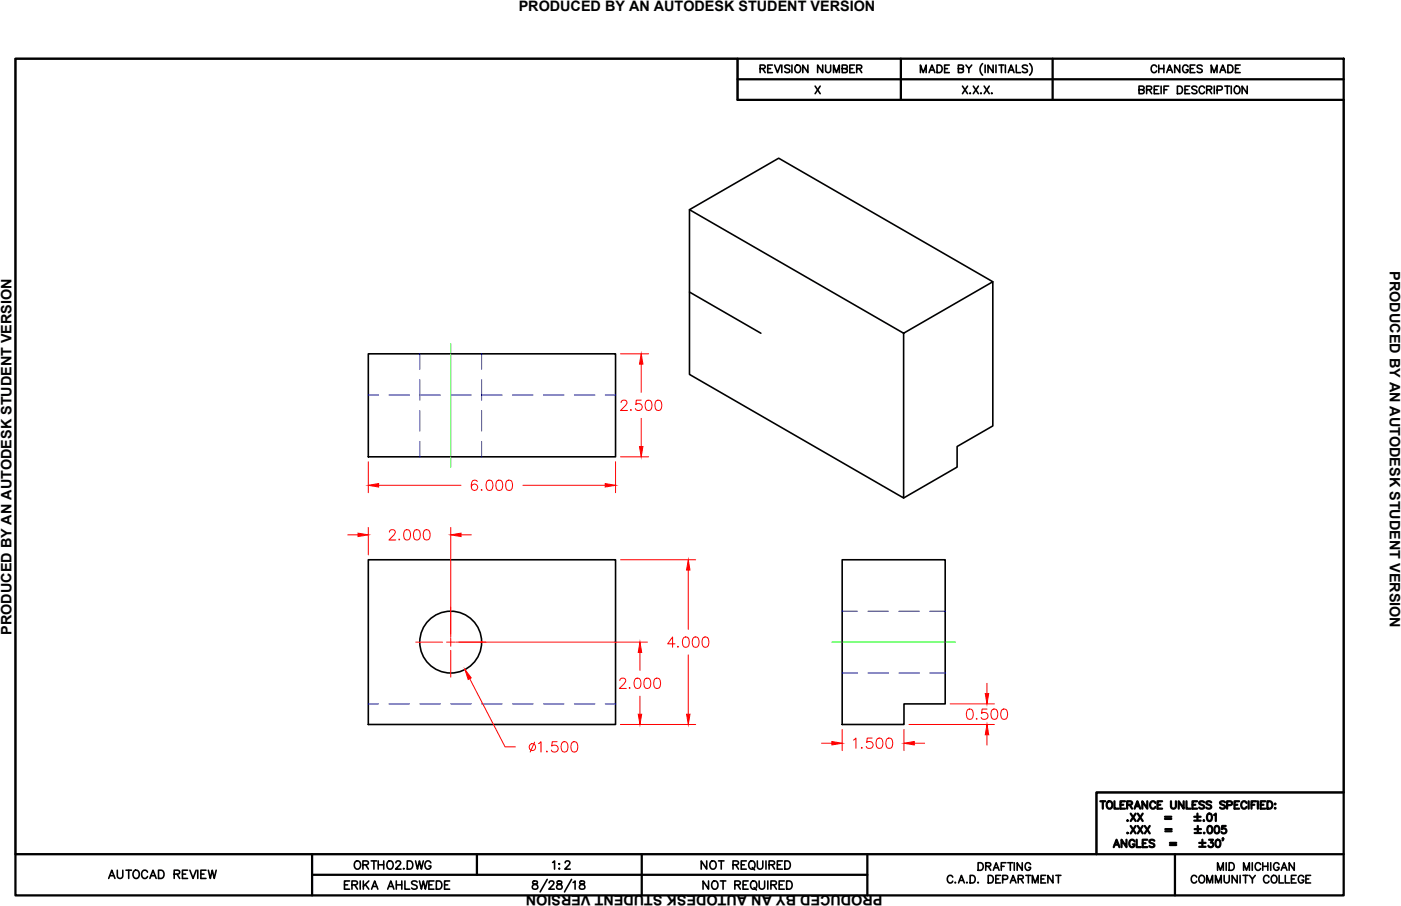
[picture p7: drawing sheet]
<svg xmlns="http://www.w3.org/2000/svg" width="432mm" height="279mm" viewBox="0 0 432 279" stroke-linecap="round" stroke-linejoin="round" font-family="sans-serif">
<!-- layer: OBJECT LINES -->
<g fill="none" stroke="#000" stroke-width=".5">
<path d="M4.8 18.1h222.5v12.7h186.8v213.6h-76.2v19h-333.1zM302.8 19.6a2.4 2.4 0 0 0 0 3.6M317.3 19.6a2.4 2.4 0 0 1 0 3.6M251.2 26.6l1.6 2.3M252.8 26.6l-1.6 2.3M283.7 22.4v-2.3l.9 2.3 .9-2.3v2.3M286.3 22.4l.9-2.3 .9 2.3M286.7 21.6h1.1M288.8 20.1h.8a1.25 1.25 0 0 1 .8 1.1 1.25 1.25 0 0 1-.8 1.2h-.8zM291.1 21.2h.9M292.6 20.1h-1.5v2.3h1.5M295.4 21.2l1.3-.1 .2-.4-.1-.4-1.4-.2v2.3h1a.61 .61 0 0 0 .6-.6 .61 .61 0 0 0-.6-.6"/>
<path d="M296.6 26.6l1.6 2.3M297.7 20.1l.9 1.1 .9-1.1M298.2 26.6l-1.6 2.3M298.6 21.2v1.2M299 28.7l-.1 .1h.2M300 26.6l1.6 2.3M301.6 26.6l-1.6 2.3M302.3 28.7l-.1 .1h.2M303.3 26.6l1.6 2.3M303.6 20.1v2.3M304.9 26.6l-1.6 2.3M305.7 28.7l-.1 .1h.2"/>
<path d="M306.1 20.1v2.3l-1.6-2.3v2.3M307 20.1v2.3M307.9 20.1h1.5M308.6 20.1v2.3M309.9 20.1v2.3M310.8 22.4l.8-2.3 .9 2.3M311.1 21.6h1.1M313.2 20.1v2.3h1.3M316.7 20.4a.88 .88 0 0 0-.9-.4 .88 .88 0 0 0-.7 .6l.2 .3 1.1 .5a.54 .54 0 0 1 0 .9 1.05 1.05 0 0 1-1.3-.2M212.5 64.7l27.5-15.9 66 38.1-27.5 15.9zM212.5 64.7v50.8l66 38.1v-50.8M212.5 90.1l22 12.7"/>
<path d="M306 86.9v44.4l-11 6.4v6.3l-16.5 9.6M113.5 109.1h76.2v31.8h-76.2zM113.5 172.6h76.2v50.8h-76.2zM259.6 172.6h31.7v44.5h-12.7v6.3h-19zM164.3 271.8a.51 .51 0 0 0 .2 .8 .91 .91 0 0 1 1.1 .4 .91 .91 0 0 1-.1 1.1l-.8 .1a.73 .73 0 0 1-.7-.8 .73 .73 0 0 1 .8-.6l.5-.2a.52 .52 0 0 0 .2-.8zM168.7 271.2l-2.2 3.9M169.3 272.3l.4-.6 .8 .1 .2 .4-.4 .8-1.2 1.2h1.7M171.8 271.8a.52 .52 0 0 0 .2 .8 .91 .91 0 0 1 1.1 .4 .91 .91 0 0 1-.1 1.1l-.8 .1a.73 .73 0 0 1-.7-.8 .73 .73 0 0 1 .8-.6l.5-.2a.52 .52 0 0 0 .2-.8zM176.2 271.2l-2.2 3.9M176.6 272.2l.6-.5v2.5M178.8 271.8a.52 .52 0 0 0 .3 .8 .91 .91 0 0 1 1 .4 .91 .91 0 0 1-.1 1.1l-.8 .1a.73 .73 0 0 1-.7-.8 .73 .73 0 0 1 .8-.6l.5-.2a.51 .51 0 0 0 .2-.8z"/>
<circle cx="138.9" cy="198" r="9.5"/>
</g>
<!-- layer: HIDDEN -->
<g fill="none" stroke="#00f" stroke-width=".31">
<path d="M129.4 109.1v4.8M129.4 117.1v6.3M148.4 109.1v4.8M148.4 117.1v6.3M113.5 121.8h3.2M119.9 121.8h6.3M129.4 121.8h6.3M129.4 126.6v6.3M129.4 136.1v4.8M138.9 121.8h6.4M148.4 121.8h6.4M148.4 126.6v6.3"/>
<path d="M148.4 136.1v4.8M158 121.8h6.3M167.5 121.8h6.3M177 121.8h6.4M186.5 121.8h3.2M259.6 188.5h4.7M267.5 188.5h6.4M277 188.5h6.4M286.6 188.5h4.7M113.5 217.1h3.2M119.9 217.1h6.3M129.4 217.1h6.3"/>
<path d="M138.9 217.1h6.4M148.4 217.1h6.4M158 217.1h6.3M167.5 217.1h6.3M177 217.1h6.4M186.5 217.1h3.2M259.6 207.5h4.7M267.5 207.5h6.4M277 207.5h6.4M286.6 207.5h4.7"/>
</g>
<!-- layer: CENTERLINE -->
<path d="M138.9 105.9v38.1M256.4 198h38.1" fill="none" stroke="#0f0" stroke-width=".31"/>
<!-- layer: DIMENSIONS -->
<g fill="none" stroke="#f00" stroke-width=".31">
<path d="M191.2 109.1h8.7M197.6 112.3v8.7M191.4 124.2l.2-.5 .4-.3 .9 .2a.71 .71 0 0 1 .2 1l-1.8 2h2.1M194.4 126.3v.3l.2-.2M197.6 123.4h-1.5l-.1 1.4a1.12 1.12 0 0 1 1.7-.1 1.12 1.12 0 0 1-.2 1.7 1.12 1.12 0 0 1-1.7-.4M197.6 129v8.7M199.3 123.6a1.04 1.04 0 0 1 1.5 .4 2.62 2.62 0 0 1-.3 2.4 1.01 1.01 0 0 1-1.5-.4 2.58 2.58 0 0 1 .3-2.4zM202.3 123.6a1.04 1.04 0 0 1 1.5 .4 2.62 2.62 0 0 1-.3 2.4 1.02 1.02 0 0 1-1.5-.4 2.62 2.62 0 0 1 .3-2.4zM113.5 142.4v9.5M116.7 149.7h25.4M147.1 148.5a.93 .93 0 0 0-1.4-.3 1.9 1.9 0 0 0 .5 3 .98 .98 0 0 0 1-.9 .98 .98 0 0 0-.9-1 .98 .98 0 0 0-1 .9M148.4 150.9l-.1 .2h.3"/>
<path d="M150.3 148.2a1.04 1.04 0 0 1 1.5 .5 2.6 2.6 0 0 1-.3 2.4 1.04 1.04 0 0 1-1.5-.5 2.67 2.67 0 0 1 .3-2.4zM153.3 148.2a1.04 1.04 0 0 1 1.5 .5 2.65 2.65 0 0 1-.3 2.4 1.03 1.03 0 0 1-1.5-.5 2.59 2.59 0 0 1 .3-2.4zM156.3 148.2a1.04 1.04 0 0 1 1.5 .5 2.65 2.65 0 0 1-.3 2.4 1.04 1.04 0 0 1-1.5-.5 2.64 2.64 0 0 1 .3-2.4zM161.2 149.7h25.3M189.7 142.4v9.5M191.2 140.9h8.7M107.2 164.9h3.1M113.5 162.7v8.4M120 164.1l.2-.4 .4-.3 .9 .1a.71 .71 0 0 1 .2 1.1l-1.8 1.9h2.1M123 166.2v.3l.2-.1M124.9 163.5a1.04 1.04 0 0 1 1.5 .5 2.58 2.58 0 0 1-.3 2.4 1.02 1.02 0 0 1-1.5-.5 2.67 2.67 0 0 1 .3-2.4zM127.9 163.5a1.04 1.04 0 0 1 1.5 .5 2.62 2.62 0 0 1-.3 2.4 1.01 1.01 0 0 1-1.5-.5 2.59 2.59 0 0 1 .3-2.4z"/>
<path d="M130.9 163.5a1.04 1.04 0 0 1 1.5 .5 2.62 2.62 0 0 1-.3 2.4 1.03 1.03 0 0 1-1.5-.5 2.64 2.64 0 0 1 .3-2.4zM138.9 162.7v33.8M142.1 164.9h3.2M191.2 172.6h23.2M212.1 175.8v18.3M128.1 198h8.3M137.6 198h2.6M138.9 196.8v2.5M140.4 198h59.1M208.1 198.6h-2.3l1.5-2.2v3.2M209 199.3v.3l.1-.1M210.8 196.6a1.04 1.04 0 0 1 1.5 .4 2.62 2.62 0 0 1-.3 2.5 1.03 1.03 0 0 1-1.5-.5 2.64 2.64 0 0 1 .3-2.4z"/>
<path d="M213.8 196.6a1.04 1.04 0 0 1 1.5 .4 2.58 2.58 0 0 1-.3 2.5 1.02 1.02 0 0 1-1.5-.5 2.67 2.67 0 0 1 .3-2.4zM216.8 196.6a1.04 1.04 0 0 1 1.5 .4 2.62 2.62 0 0 1-.3 2.5 1.01 1.01 0 0 1-1.5-.5 2.59 2.59 0 0 1 .3-2.4zM138.9 200.6v8.2M144.8 209.3l10.9 21h3.1M191 209.9l.2-.5 .4-.3 1 .2a.73 .73 0 0 1 .1 1l-1.8 2h2.1M194.1 212l-.2 .2 .2 .1 .1-.1M195.9 209.3a1.04 1.04 0 0 1 1.5 .4 2.62 2.62 0 0 1-.3 2.5 1.01 1.01 0 0 1-1.5-.5 2.59 2.59 0 0 1 .3-2.4zM197.2 201.2v5.5M197.2 214.7v5.5M198.9 209.3a1.04 1.04 0 0 1 1.5 .4 2.62 2.62 0 0 1-.3 2.5 1.03 1.03 0 0 1-1.5-.5 2.64 2.64 0 0 1 .3-2.4zM201.9 209.3a1.03 1.03 0 0 1 1.5 .4 2.58 2.58 0 0 1-.3 2.5 1.02 1.02 0 0 1-1.5-.5 2.64 2.64 0 0 1 .3-2.4zM212.1 202v18.2"/>
<path d="M292.8 217.1h13.7M298.3 218.8a1.04 1.04 0 0 1 1.5 .5 2.66 2.66 0 0 1-.3 2.4 1.02 1.02 0 0 1-1.5-.5 2.59 2.59 0 0 1 .3-2.4zM304.2 218.7h-1.5l-.2 1.3a1.12 1.12 0 0 1 1.7 0 1.12 1.12 0 0 1-.2 1.7 1.12 1.12 0 0 1-1.6-.5M304.2 210.7v3.2M305.9 218.8a1.03 1.03 0 0 1 1.5 .5 2.58 2.58 0 0 1-.3 2.4 1.02 1.02 0 0 1-1.5-.5 2.64 2.64 0 0 1 .3-2.4zM308.9 218.8a1.04 1.04 0 0 1 1.5 .5 2.66 2.66 0 0 1-.3 2.4 1.02 1.02 0 0 1-1.5-.5 2.59 2.59 0 0 1 .3-2.4zM164.8 228.9l-1.4 3M166 229.3l.7-.6v3.2M168.6 231.6l-.2 .2h.3M171.7 228.7h-1.5l-.1 1.4a1.12 1.12 0 0 1 1.7 0 1.12 1.12 0 0 1-.2 1.6 1.12 1.12 0 0 1-1.7-.4M173.4 228.9a1.04 1.04 0 0 1 1.5 .4 2.65 2.65 0 0 1-.3 2.5 1.03 1.03 0 0 1-1.5-.5 2.59 2.59 0 0 1 .3-2.4zM176.4 228.9a1.04 1.04 0 0 1 1.5 .4 2.65 2.65 0 0 1-.3 2.5 1.04 1.04 0 0 1-1.5-.5 2.64 2.64 0 0 1 .3-2.4z"/>
<path d="M191.2 223.4h23.2M253.2 229.2h3.2M259.6 224.9v6.6M263 228.2l.8-.6v3.2M265.6 230.5l-.1 .1h.3M268.8 227.6h-1.5l-.2 1.4a1.12 1.12 0 0 1 1.7-.1 1.12 1.12 0 0 1-.2 1.7 1.12 1.12 0 0 1-1.6-.4M270.5 227.8a1.02 1.02 0 0 1 1.5 .4 2.62 2.62 0 0 1-.3 2.4 1.04 1.04 0 0 1-1.5-.4 2.62 2.62 0 0 1 .3-2.4zM273.5 227.8a1.02 1.02 0 0 1 1.5 .4 2.58 2.58 0 0 1-.3 2.4 1.04 1.04 0 0 1-1.5-.4 2.66 2.66 0 0 1 .3-2.4zM278.6 224.9v6.6M280.1 223.4h26.4M281.8 229.2h3.2M301 221.5v.3l.2-.1"/>
<path d="M304.2 226.6v3.2"/>
<circle cx="164.1" cy="230.4" r="1.05"/>
</g>
<g fill="#f00" stroke="#f00" stroke-width=".31">
<path d="M197.1 137.7h1.1l-.6 3.2z"/>
<path d="M197.6 109.1l.6 3.2h-1.1z"/>
<path d="M113.5 149.7l3.2-.6v1.1z"/>
<path d="M186.5 149.1l3.2 .6-3.2 .5z"/>
<path d="M110.3 164.4l3.2 .5-3.2 .6z"/>
<path d="M138.9 164.9l3.2-.5v1.1z"/>
<path d="M197.2 198l.6 3.2h-1.1z"/>
<path d="M196.7 220.2h1.1l-.6 3.2z"/>
<path d="M211.6 220.2h1.1l-.6 3.2z"/>
<path d="M212.1 172.6l.6 3.2h-1.1z"/>
<path d="M256.4 228.7l3.2 .5-3.2 .5z"/>
<path d="M278.6 229.2l3.2-.5v1z"/>
<path d="M304.2 223.4l.5 3.2h-1z"/>
<path d="M303.7 213.9h1l-.5 3.2z"/>
<path d="M143.3 206.5l1.9 2.6-.9 .4z"/>
</g>
<!-- layer: BORDER -->
<path d="M4.8 18.1h409.3v258h-409.3zM227.3 18.1v12.7h186.8M277.7 18.1v12.7M324.4 18.1v12.7M227.3 24.4h186.8M4.8 263.4h409.3M96.2 263.4v12.7M96.2 269.8h171.1M147 263.4v6.4M197.8 263.4v12.7M267.3 263.4v12.7M362.1 263.4v12.7" fill="none" stroke="#000" stroke-width=".7"/>
<!-- layer: Title Block -->
<g fill="none" stroke="#000" stroke-width=".7">
<path d="M339.1 247.1h1.6M339.9 247.1v2.3M341.5 247.2a1.07 1.07 0 0 1 1.4 1 1.07 1.07 0 0 1-1.4 1.1l-.4-.8 .1-.9zM343.5 247.1v2.3h1.3M345.3 248.2h.9M346.7 247.1h-1.4v2.3h1.4M347.2 259v2.2l-1.5-2.2v2.2M347.4 248.2l1.3-.1 .2-.4-.1-.4-1.4-.2v2.3M347.5 253v.2l.1-.1M347.5 256.8v.2l.1-.1M348.2 248.2l.7 1.2M348.5 250.9l1.5 2.3"/>
<path d="M348.5 254.7l1.5 2.3M349.7 249.4l.9-2.3 .8 2.3M349.7 259.5a.84 .84 0 0 0-1-.5 .84 .84 0 0 0-.6 .8v.6a.82 .82 0 0 0 .8 .9 .82 .82 0 0 0 .8-.9h-.6M350 248.6h1.1M350 250.9l-1.5 2.3M350 254.7l-1.5 2.3M350.3 259v2.2h1.3M350.7 250.9l1.5 2.3M350.7 254.7l1.5 2.3M352.2 250.9l-1.5 2.3M352.2 254.7l-1.5 2.3M352.8 254.7l1.6 2.3"/>
<path d="M353.6 247.1v2.3l-1.5-2.3v2.3M353.6 259h-1.4v2.2h1.4M354.4 254.7l-1.6 2.3M355.8 259.3a.86 .86 0 0 0-.8-.4 .86 .86 0 0 0-.7 .6l.2 .3 1.1 .5 .2 .6a1 1 0 0 1-1.5 0M356.1 247.6a.84 .84 0 0 0-.9-.5 .84 .84 0 0 0-.7 .9v.5a.84 .84 0 0 0 .6 .9 .84 .84 0 0 0 1-.6M356.8 248.2h.8M358.2 247.1h-1.4v2.3h1.4M359.1 251.9h1.9M359.1 252.5h1.9M359.2 255.7h1.9M359.2 256.3h1.9M360.6 259.9h1.9"/>
<path d="M360.9 247.1v1.6a.77 .77 0 0 0 .8 .7 .77 .77 0 0 0 .7-.7v-1.6M364.8 247.1v2.3l-1.5-2.3v2.3M365.7 247.1v2.3h1.3M367.5 248.2h.9M368.1 251.9h1.9M368.1 253.1h1.9M368.2 255.7h2M368.2 256.9h2M369 247.1h-1.5v2.3h1.5M369.1 250.9v2M369.2 254.7v2M369.6 259.9h2"/>
<path d="M370.6 259v1.9M371 253v.2l.1-.1M371.1 247.4a.86 .86 0 0 0-.8-.3 .86 .86 0 0 0-.7 .5l.2 .4 1.1 .4 .2 .7a1 1 0 0 1-1.5 0M371.1 256.8v.2l.1-.1M372.3 251a.74 .74 0 0 1 1.1 .3l.1 .6a.99 .99 0 0 1-.9 1.3 1.47 1.47 0 0 1-.3-2.2zM372.4 254.8a.75 .75 0 0 1 1.1 .4l.1 .5a.98 .98 0 0 1-.8 1.3 1.46 1.46 0 0 1-.4-2.2zM372.6 259h1.3l-.7 .8a.76 .76 0 0 1 .6 1.3 .76 .76 0 0 1-1.4-.3M373.3 247.4a.86 .86 0 0 0-.8-.3 .86 .86 0 0 0-.7 .5l.2 .4 1.1 .4 .2 .7a1 1 0 0 1-1.5 0M374.2 251.3l.5-.4v2.3M374.6 254.8a.74 .74 0 0 1 1.1 .4l.1 .5a.99 .99 0 0 1-.9 1.3 1.47 1.47 0 0 1-.3-2.2zM374.9 259.1a.75 .75 0 0 1 1.1 .3l.1 .5a.99 .99 0 0 1-.8 1.3 1.48 1.48 0 0 1-.4-2.1zM377 258.6h-.2h.2l-.2 .6"/>
<path d="M377.5 247.4a.86 .86 0 0 0-.8-.3 .86 .86 0 0 0-.7 .5l.2 .4 1.1 .4 .2 .7a1 1 0 0 1-1.5 0M377.8 254.7h-1.1l-.1 1a.81 .81 0 0 1 1.2 0 .81 .81 0 0 1-.2 1.2 .81 .81 0 0 1-1.1-.3M378.2 248.3h1l.5-.4a.58 .58 0 0 0-.5-.8h-1v2.3M380.5 248.2h.9M381.9 247.1h-1.4v2.3h1.4M384.2 247.6a.85 .85 0 0 0-1-.5 .85 .85 0 0 0-.6 .9v.5a.84 .84 0 0 0 .6 .9 .84 .84 0 0 0 1-.6M384.8 247.1v2.3M385.7 248.2h.9M387.1 247.1h-1.4v2.3M387.7 247.1v2.3M388.5 248.2h.9M390 247.1h-1.5v2.3h1.5"/>
<path d="M390.6 247.1h.8a1.22 1.22 0 0 1 .8 1.1 1.22 1.22 0 0 1-.8 1.2h-.8zM392.9 248h.2zM392.9 249.3h.2zM414.1 244.4h-76.2v19M343.3 261.2l.8-2.2 .9 2.2M343.6 260.5h1.1M352.2 260.1h.9M360.6 260.6h1.9M369.6 261.1h2"/>
</g>
<text font-size="6.2" x="215.2" y="269.5">NOT REQUIRED</text>
<g font-size="5.7">
<text x="233.5" y="23.6">REVISION NUMBER</text>
<text x="353.8" y="23.6">CHANGES MADE</text>
<text x="108.3" y="269.2">ORTHO2.DWG</text>
<text x="169.3" y="269.2">1:2</text>
<text x="32.5" y="272">AUTOCAD REVIEW</text>
<text x="105.1" y="275.5">ERIKA AHLSWEDE</text>
<text x="215.9" y="275.5">NOT REQUIRED</text>
</g>
<g font-size="5.3">
<text x="350.3" y="30">BREIF DESCRIPTION</text>
<text x="300.6" y="269.5">DRAFTING</text>
<text x="374.3" y="269.5">MID MICHIGAN</text>
<text x="291" y="273.4">C.A.D. DEPARTMENT</text>
<text x="366.2" y="273.4">COMMUNITY COLLEGE</text>
</g>
<g font-size="4.4">
<text x="159.9" y="3.5">PRODUCED BY AN AUTODESK STUDENT VERSION</text>
<text x="428.3" y="83.7" transform="rotate(90 428.3 83.7)">PRODUCED BY AN AUTODESK STUDENT VERSION</text>
<text x="3.5" y="195.8" transform="rotate(-90 3.5 195.8)">PRODUCED BY AN AUTODESK STUDENT VERSION</text>
<text x="272" y="275.9" transform="rotate(180 272 275.9)">PRODUCED BY AN AUTODESK STUDENT VERSION</text>
</g>
</svg>
